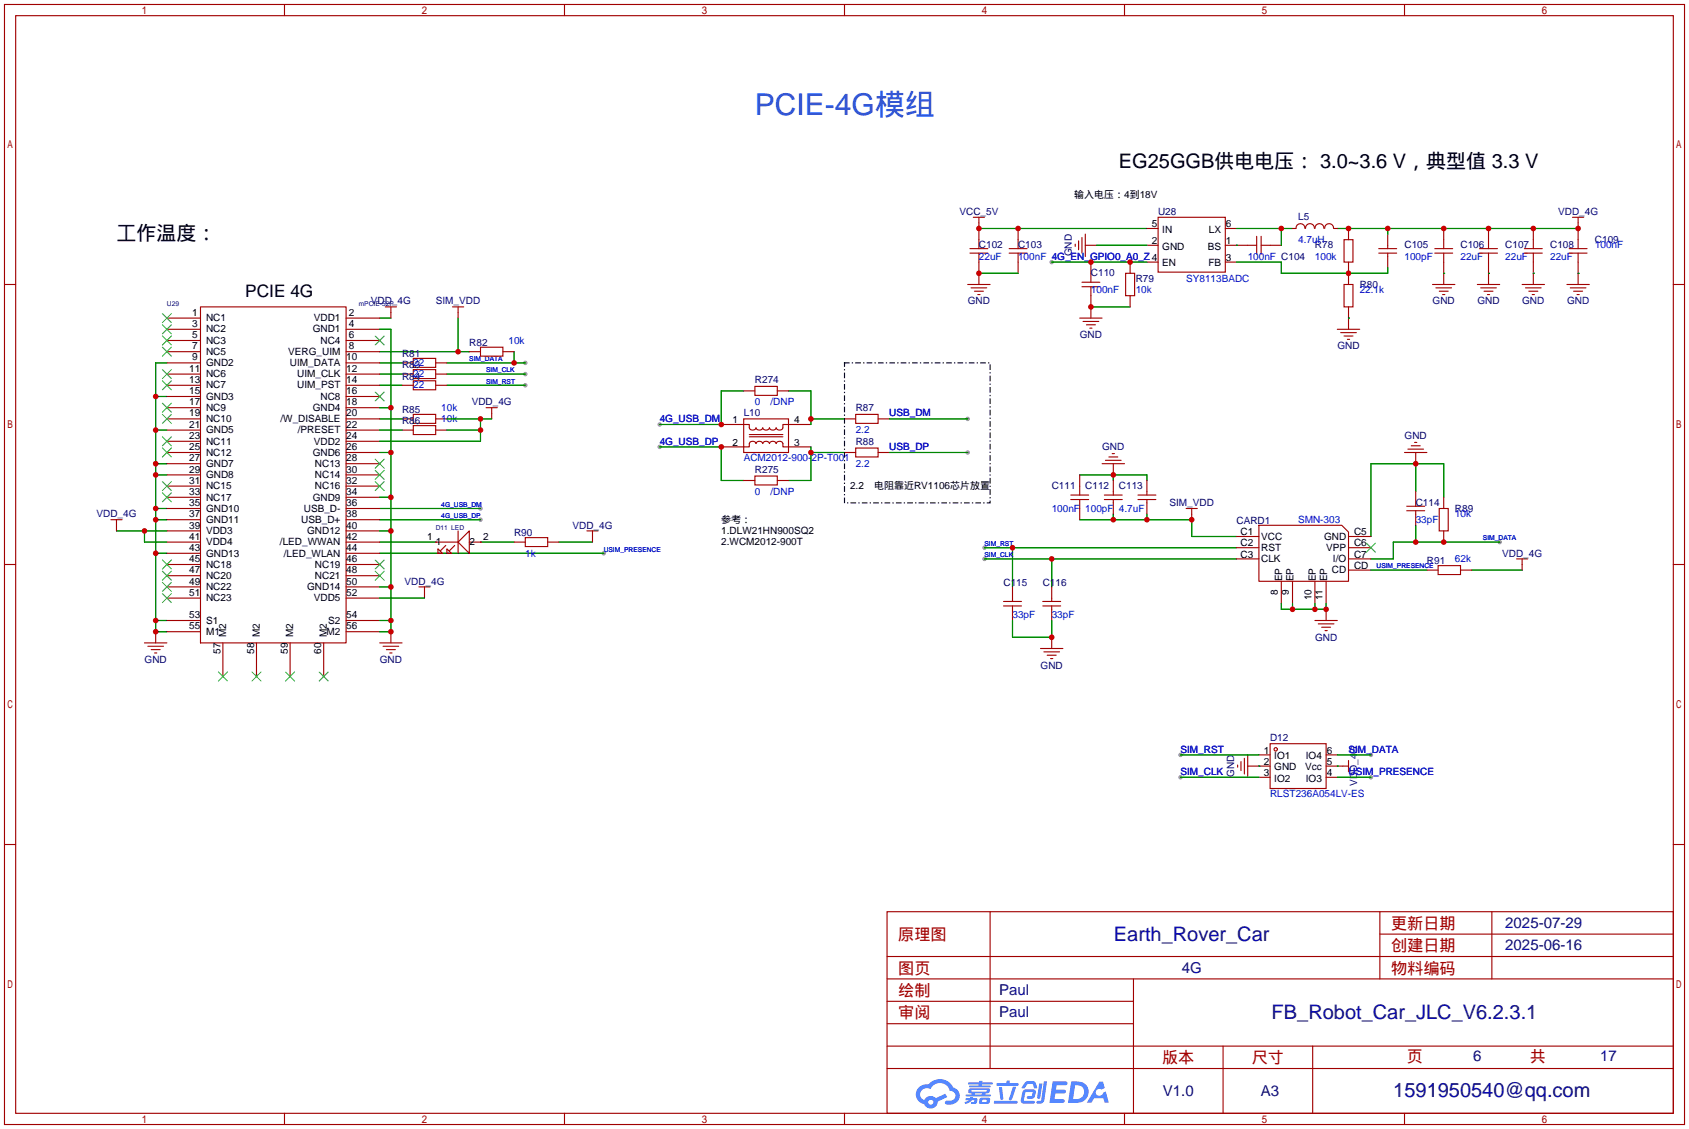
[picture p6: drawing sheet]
<svg xmlns="http://www.w3.org/2000/svg" width="383mm" height="256mm" viewBox="0 0 383 256" stroke-linecap="round" stroke-linejoin="round" font-family="sans-serif">
<g fill="#999">
<circle cx="119.1" cy="87.4" r=".51"/>
<circle cx="119.1" cy="84.8" r=".51"/>
<circle cx="109" cy="117.9" r=".51"/>
<circle cx="109" cy="115.3" r=".51"/>
<circle cx="119.1" cy="82.3" r=".51"/>
<circle cx="223.3" cy="124.2" r=".51"/>
<circle cx="340.1" cy="122.9" r=".51"/>
<circle cx="223.3" cy="126.7" r=".51"/>
<circle cx="136.9" cy="125.5" r=".51"/>
<circle cx="267.7" cy="171.2" r=".51"/>
<circle cx="267.7" cy="176.3" r=".51"/>
<circle cx="310.9" cy="171.2" r=".51"/>
<circle cx="310.9" cy="176.3" r=".51"/>
<circle cx="238.5" cy="59.4" r=".51"/>
<circle cx="149.6" cy="101.3" r=".51"/>
<circle cx="149.6" cy="96.3" r=".51"/>
<circle cx="219.5" cy="95" r=".51"/>
<circle cx="219.5" cy="102.6" r=".51"/>
</g>
<g fill="none" stroke="#a10000" stroke-width=".25">
<path d="M1 1h381v254h-381zM3.6 3.6h375.9v248.9h-375.9zM64.5 1v2.6M128 1v2.6M191.5 1v2.6M255 1v2.6M318.5 1v2.6M1 64.5h2.6M379.5 64.5h2.5M1 128h2.6M379.5 128h2.5M1 191.5h2.6"/>
<path d="M379.5 191.5h2.5M201.2 206.8h178.3v45.7h-178.3zM201.2 216.9h178.3M224.5 206.8v35.5M312.9 206.8v15.2M312.9 211.8h66.6M338.3 206.8v15.2M201.2 227.1h55.8M201.2 222h178.3M201.2 237.2h178.3M201.2 232.2h55.8M257 222v30.5"/>
<path d="M277.4 237.2v15.3M297.7 237.2v15.3M64.5 252.5v2.5M128 252.5v2.5M191.5 252.5v2.5M201.2 242.3h178.3M255 252.5v2.5M318.5 252.5v2.5"/>
</g>
<g fill="#5487ff">
<path d="M238.7 245.2h2.7a.48 .48 0 0 1 .7 .5 .48 .48 0 0 1-.7 .4h-1.8l-.1 1h1.9a.43 .43 0 0 1 .3 .5 .43 .43 0 0 1-.4 .4h-2l-.2 1.3h1.7a.45 .45 0 0 1 .6 .1 .45 .45 0 0 1-.1 .6l-3.3 .1z"/>
<path d="M249.3 245.3h.8l.4 1.4-.7 .4a.84 .84 0 0 0-1.2 .2 .84 .84 0 0 0 .3 1.2 .84 .84 0 0 0 1.2-.4l.1-.3 .6-.3 .7 2.6h-1l-.3-1.1h-2.1l-.6 1.1h-1z"/>
<path d="M235.7 245.7h.7l-.5 3.2a.36 .36 0 0 1-.4 .3 .36 .36 0 0 1-.3-.3z"/>
<path d="M236.7 245.2h.7l-.6 4.3a1.13 1.13 0 0 1-1.7 .6l.1-.4 .8-.1 .1-.1z"/>
<path d="M232.4 245.5l.6-.3h1.1a.77 .77 0 0 1 .8 .5l.3 .9-.1 .2h-.6l-.3-.9-.2-.1h-1l-.6 1h-.7z"/>
<path d="M232 247.4l.5-.4h1.7a.81 .81 0 0 1 .7 .5 .81 .81 0 0 1-.2 .9 .81 .81 0 0 1-.9 .8h-.6a.32 .32 0 0 1-.3-.4 .32 .32 0 0 1 .3-.3h.8l.2-.8h-1.6l-.4 1.9 2.2 .1a.32 .32 0 0 1 .3 .3 .32 .32 0 0 1-.4 .3h-2.2l-.5-.3-.1-.5z"/>
<path d="M225.4 249.6h5.1a.33 .33 0 0 1 .3 .4 .33 .33 0 0 1-.4 .3h-4.8l-.2-.2z"/>
<path d="M229.7 246.5h.7l-.6 2a.98 .98 0 0 1-.7 1l-.3-.3z"/>
<path d="M226.5 246.5h.7l.3 2.6a.34 .34 0 0 1-.3 .4 .34 .34 0 0 1-.3-.3z"/>
<path d="M226 245.6h2.2l.3-.5h.5l-.1 .5h1.8a.32 .32 0 0 1 .3 .4 .32 .32 0 0 1-.3 .2h-4.5l-.2-.1z"/>
<path d="M219 249h1l.1-.2h.6l-.1 .2 .9 .1 .1 .1-.1 1-1.3 .2v-.5h.7v-.4a.68 .68 0 0 0-.9 .4l-1.1 .5-.2-.5 1-.4h-.7z"/>
<path d="M219.6 245.5h2.4l.1-.4h.7v.4h2.1l.3 .2-.3 .2h-2.2l-.1 .3h1.8l.3 .2-.3 .2h-4.5l-.1-.4h2.1v-.3h-2.2l-.2-.1z"/>
<path d="M242.9 245.2l-.7 4.9h1.7a2.5 2.5 0 0 0 3-2.5 2.5 2.5 0 0 0-3.1-2.4zM243.8 246.1a1.65 1.65 0 0 1 2.1 1.7 1.65 1.65 0 0 1-2.2 1.5h-.4z"/>
<path d="M219.7 247l-.1 .8 .7 .1 .1 .3h-1.4l.1 .4h5.4l.2-.1-.2-.3h-1.1l.1-.3a.7 .7 0 0 0 .9-.2 .7 .7 0 0 0-.1-.9h-4.1zM220.3 247.2l3.5 .1-.2 .3h-3.2zM221.1 247.9h1.7l-.2 .3h-1.5z"/>
<path d="M222.2 249.1a1.05 1.05 0 0 0 0 1.2 2.91 2.91 0 0 0 2.1-.1 .98 .98 0 0 0 .1-1.2l-1.7-.1zM222.8 249.4h.8l.1 .3-.2 .2h-.8z"/>
<path d="M208.4 246.6a2.23 2.23 0 0 0-.6 2.3 2.23 2.23 0 0 0 1.8 1.5 1.58 1.58 0 0 0 1.7 1 1.58 1.58 0 0 0 1.3-1.6l2.2-1-.5-.8-2.1 1a1.65 1.65 0 0 0-2.6 .5 1.47 1.47 0 0 1-.7-2.1 1.47 1.47 0 0 1 2.2-.4 2.3 2.3 0 0 1 2.3-1.4 2.3 2.3 0 0 1 2 1.8 1.12 1.12 0 0 1 1.3 1 1.12 1.12 0 0 1-1.1 1.2h-.7a.45 .45 0 0 0-.6 .4 .45 .45 0 0 0 .4 .5 2.21 2.21 0 0 0 2.3-.6 2.21 2.21 0 0 0 .5-2.2 2.13 2.13 0 0 0-1.4-1.1 3.3 3.3 0 0 0-5.5-.7l-1.2 .1zM210.5 250a.6 .6 0 0 1 1.2 0 .6 .6 0 0 1-1.2 0z"/>
</g>
<g fill="none" stroke="#008700" stroke-width=".25">
<path d="M222 51.8h38.1M238.5 59.4h21.6M248.7 55.6h11.4M280.4 55.6h.1M280.4 59.4h10.2v2.6h24.1v-1.3M280.4 51.8h12.7M290.6 51.8v3.8M303.3 51.8h54.6M314.7 51.8v1.3M86.1 74.7h2.5v68.6h-2.5M86.1 72.1h2.5M86.1 79.8h20.3"/>
<path d="M103.9 72.1v7.7M116.6 79.8v2.5M222 62h8.9M247.4 69.6h8.9M305.8 72.1h.1M327.4 62h.1M337.6 62h.1M347.7 62h.1M357.9 62h.1M35.3 89.9h2.5M35.3 97.5h2.5M37.8 82.3h-2.5v61h2.5"/>
<path d="M86.1 82.3h5.1M86.1 97.5h5.1M86.1 87.4h5.1M86.1 84.8h5.1M86.1 95h5.1M86.1 92.5h2.5M101.3 82.3h17.8M101.3 97.5h7.7M101.3 87.4h17.8M101.3 84.8h17.8M101.3 95h10.2M109 95v5.1h-22.9"/>
<path d="M168.7 88.6h-5.1v7.7h-14M178.8 88.6h5.1v7.7M183.9 95h7.6M201.7 95h17.8M35.3 105.2h2.5M35.3 107.7h2.5M35.3 115.3h2.5M35.3 117.9h2.5M86.1 115.3h22.9M86.1 117.9h22.9M86.1 102.6h2.5M86.1 112.8h2.5"/>
<path d="M149.6 101.3h14v7.7h5.1M183.9 102.6h7.6M183.9 101.3v7.7h-5.1M201.7 102.6h17.8M244.9 107.7h15.2v1.3M244.9 117.9h25.4v3.8h10.1M252.5 107.7v1.3M252.5 116.6v1.3M260.1 116.6v1.3M321.1 105.2v6.3M321.1 119.1v3.8M327.4 112.8v-7.6h-16.5v16.5"/>
<path d="M26.4 120.4h11.4M32.8 120.4v2.5h5M35.3 125.5h2.5M86.1 125.5h50.8M86.1 122.9h12.7M86.1 120.4h2.5M86.1 135.6h10.2M86.1 133.1h2.5M109 122.9h7.6M126.7 122.9h7.7M223.3 124.2h57.1M223.3 126.7h57.1"/>
<path d="M229.6 124.2v8.9M238.5 126.7v6.4M290.6 136.9v1.3h10.1v-1.3M293.1 136.9v1.3M298.2 136.9v1.3M310.9 129.3h12.7M333.8 129.3h11.4M340.1 122.9h-24.1v3.8h-5.1M35.3 140.7h2.5M86.1 140.7h2.5M229.6 140.7v3.8h8.9v-3.8M267.7 171.2h17.8"/>
<path d="M267.7 176.3h17.8M285.5 173.7h.1M303.3 173.7h.1M303.3 171.2h7.6M303.3 176.3h7.6"/>
</g>
<g fill="none" stroke="#a10000" stroke-width=".25">
<path d="M220 57.4h4M220 56.4h4M220.7 49.3h2.6M222 49.3v7.1M222 57.4v7.1M228.9 57.4h4M228.9 56.4h4M230.9 51.8v4.6M230.9 57.4v4.6M243.8 55.4v.5M244.6 54.6v2M245.4 53.8v3.6"/>
<path d="M246.1 55.6h2.6M246.1 53.1v5.1M247.4 59.4v4.6M256.3 59.4v2.6M260.1 55.6h2.5M260.1 59.4h2.5M260.1 51.8h2.5M262.6 49.3h15.3v12.4h-15.3zM277.9 55.6h7.1M277.9 59.4h2.5M277.9 51.8h2.5M285 53.6v4.1"/>
<path d="M286 55.6h4.6M286 53.6v4.1M293.1 51.8h.8M293.9 51.8a1.01 1.01 0 0 1 1-1.1 1.01 1.01 0 0 1 1 1.1M296.1 51.8a1.01 1.01 0 0 1 1-1.1 1.01 1.01 0 0 1 1 1.1M298.2 51.8a1.01 1.01 0 0 1 1-1.1 1.01 1.01 0 0 1 1 1.1M300.4 51.8a1.01 1.01 0 0 1 1-1.1 1.01 1.01 0 0 1 1 1.1M302.5 51.8h.8M304.8 54.4h2v5h-2zM305.8 51.8v2.6M305.8 59.4v5.1M312.7 57.4h4"/>
<path d="M312.7 56.4h4M314.7 53.1v3.3M314.7 57.4v3.3M325.4 57.4h4M325.4 56.4h4M327.4 51.8v4.6M327.4 57.4v7.1M335.5 57.4h4.1M335.5 56.4h4.1M337.6 51.8v4.6M337.6 57.4v7.1M345.7 57.4h4.1"/>
<path d="M345.7 56.4h4.1M347.7 51.8v4.6M347.7 57.4v7.1M355.9 57.4h4M355.9 56.4h4M356.6 49.3h2.6M357.9 49.3v7.1M357.9 57.4v7.1M37.8 72.1h7.7M37.8 74.7h7.7M37.8 77.2h7.7M37.8 79.8h7.7"/>
<path d="M45.5 69.6h33v76.2h-33zM78.5 72.1h7.6M78.5 74.7h7.6M78.5 77.2h7.6M78.5 79.8h7.6M87.4 69.6h2.5M88.6 69.6v2.5M102.6 69.6h2.6M103.9 69.6v2.5M106.4 79.8h2.6M109 78.7h5v2.1h-5zM114 79.8h2.6"/>
<path d="M219.5 64.5h5M220.2 65.3h3.6M221 66h2M221.7 66.8h.5M244.9 72.1h5M245.4 65h4M245.4 64h4M245.6 72.9h3.6M246.4 73.7h2M247.1 74.4h.5M247.4 65v7.1M255.3 62h2v5.1h-2z"/>
<path d="M256.3 67.1v2.5M303.3 74.7h5.1M304 75.4h3.6M304.8 64.5h2v5.1h-2zM304.8 76.2h2M305.6 77h.5M305.8 69.6v5.1M324.9 64.5h5M325.6 65.3h3.6M326.4 66h2M327.2 66.8h.5M335 64.5h5.1"/>
<path d="M335.8 65.3h3.5M336.5 66h2.1M337.3 66.8h.5M345.2 64.5h5.1M345.9 65.3h3.6M346.7 66h2M347.5 66.8h.5M355.3 64.5h5.1M356.1 65.3h3.6M356.9 66h2M357.6 66.8h.5M37.8 82.3h7.7"/>
<path d="M37.8 84.8h7.7M37.8 87.4h7.7M37.8 89.9h7.7M37.8 92.5h7.7M37.8 95h7.7M37.8 97.5h7.7M78.5 82.3h7.6M78.5 84.8h7.6M78.5 87.4h7.6M78.5 89.9h7.6M78.5 92.5h7.6M78.5 95h7.6"/>
<path d="M78.5 97.5h7.6M91.2 82.3h2.5M91.2 84.8h2.5M91.2 87.4h2.5M91.2 95h2.5M91.2 97.5h2.5M93.7 94h5.1v2h-5.1zM93.7 96.5h5.1v2.1h-5.1zM93.7 81.3h5.1v2h-5.1zM93.7 83.8h5.1v2.1h-5.1zM93.7 86.4h5.1v2h-5.1zM98.8 82.3h2.5"/>
<path d="M98.8 84.8h2.5M98.8 87.4h2.5M98.8 95h2.5M98.8 97.5h2.5M110.2 92.5h2.6M111.5 92.5v2.5M163.6 96.3h6.3v.7a.82 .82 0 0 0 .8 .5 .82 .82 0 0 0 .7-.5 .82 .82 0 0 0 .8 .5 .82 .82 0 0 0 .8-.5 .82 .82 0 0 0 .7 .5 .82 .82 0 0 0 .8-.5 .82 .82 0 0 0 .8 .5 .82 .82 0 0 0 .7-.5 .82 .82 0 0 0 .8 .5 .82 .82 0 0 0 .7-.5v-.7h6.4M168.7 95h10.1v7.6h-10.1zM168.7 88.6h2.5M169.9 98.6h7.6M169.9 99.1h7.6M171.2 87.6h5.1v2.1h-5.1z"/>
<path d="M176.3 88.6h2.5M191.5 95h2.6M194.1 94h5v2h-5zM199.1 95h2.6M25.1 117.9h2.6M26.4 117.9v2.5M37.8 102.6h7.7M37.8 100.1h7.7M37.8 105.2h7.7M37.8 107.7h7.7M37.8 110.2h7.7M37.8 112.8h7.7"/>
<path d="M37.8 115.3h7.7M37.8 117.9h7.7M78.5 102.6h7.6M78.5 100.1h7.6M78.5 105.2h7.6M78.5 107.7h7.6M78.5 110.2h7.6M78.5 112.8h7.6M78.5 115.3h7.6M78.5 117.9h7.6M163.6 101.3h6.3v-.7a.82 .82 0 0 1 .8-.5 .82 .82 0 0 1 .7 .5 .82 .82 0 0 1 .8-.5 .82 .82 0 0 1 .8 .5 .82 .82 0 0 1 .7-.5 .82 .82 0 0 1 .8 .5 .82 .82 0 0 1 .8-.5 .82 .82 0 0 1 .7 .5 .82 .82 0 0 1 .8-.5 .82 .82 0 0 1 .7 .5v.7h6.4M168.7 109h2.5"/>
<path d="M171.2 108h5.1v2h-5.1zM176.3 109h2.5M191.5 102.6h2.6M194.1 101.6h5v2h-5zM199.1 102.6h2.6M242.8 113.3h4.1M242.8 112.3h4.1M244.9 107.7v4.6M244.9 113.3v4.6M249.9 105.2h5.1M250.4 113.3h4.1M250.4 112.3h4.1"/>
<path d="M250.7 104.4h3.6M251.5 103.6h2M252.2 102.9h.5M252.5 105.2v2.5M252.5 109v3.3M252.5 113.3v3.3M258.1 113.3h4M258.1 112.3h4M260.1 109v3.3M260.1 113.3v3.3M269 115.3h2.5M270.3 115.3v2.6"/>
<path d="M285.5 119.1h18.8l1.5 1.6v11.1h-20.3zM318.5 102.6h5.1M319 115.8h4.1M319 114.8h4.1M319.3 101.9h3.5M320 101.1h2.1M320.8 100.3h.5M321.1 102.6v2.6M321.1 111.5v3.3M321.1 115.8v3.3M326.4 115.3h2v5.1h-2zM327.4 112.8v2.5"/>
<path d="M37.8 122.9h7.7M37.8 120.4h7.7M37.8 125.5h7.7M37.8 128h7.7M37.8 130.6h7.7M37.8 133.1h7.7M37.8 135.6h7.7M78.5 122.9h7.6M78.5 120.4h7.6M78.5 125.5h7.6M78.5 128h7.6M78.5 130.6h7.6"/>
<path d="M78.5 133.1h7.6M78.5 135.6h7.6M95 133.1h2.5M96.3 133.1v2.5M98.8 122.9h.1M98.8 122.9h5.1M99.3 124.5l1 1h-1zM101.1 123.7l-1.3 1.3M101.3 124.5l1.1 1h-1.1zM103.1 123.7l-1.2 1.3M103.9 120.4v5.1M106.4 120.4v5.1l-2.5-2.6z"/>
<path d="M106.4 122.9h2.6M109 122.9h.1M116.6 122.9h2.5M119.1 121.9h5.1v2.1h-5.1zM124.2 122.9h2.5M133.1 120.4h2.5M134.4 120.4v2.5M227.6 137.4h4M227.6 136.4h4M229.6 133.1v3.3M229.6 137.4v3.3M236.5 137.4h4"/>
<path d="M236.5 136.4h4M238.5 133.1v3.3M238.5 137.4v3.3M280.4 121.7h5.1M280.4 124.2h5.1M280.4 126.7h5.1M290.6 131.8v5.1M293.1 131.8v5.1M298.2 131.8v5.1M300.7 131.8v5.1M300.7 138.2v2.5M305.8 121.7h5.1"/>
<path d="M305.8 124.2h5.1M305.8 126.7h5.1M305.8 129.3h5.1M323.6 129.3h2.5M326.1 128.3h5.1v2h-5.1zM327.4 120.4v2.5M331.2 129.3h2.6M343.9 126.7h2.6M345.2 126.7v2.6M32.8 145.8h5M33.5 146.6h3.6M34.3 147.3h2"/>
<path d="M35.1 148.1h.5M35.3 143.3v2.5M37.8 140.7h7.7M37.8 143.3h7.7M50.5 145.8v7.6M58.2 145.8v7.6M65.8 145.8v7.6M73.4 145.8v7.6M78.5 140.7h7.6M78.5 143.3h7.6M86.1 145.8h5.1M86.9 146.6h3.5"/>
<path d="M87.6 147.3h2.1M88.4 148.1h.5M88.6 143.3v2.5M236 147.1h5M236.7 147.8h3.6M237.5 148.6h2M238.3 149.4h.5M238.5 144.5v2.6M298.2 140.7h5.1M299 141.5h3.5M299.7 142.2h2.1M300.5 143h.5"/>
<path d="M280.7 173.5v.5M281.4 172.7v2.1M282.2 172v3.5M283 173.7h5M283 171.2v5.1M285.5 171.2h2.5M285.5 176.3h2.5M288 168.7h12.7v10.1h-12.7zM300.7 171.2h2.6M300.7 173.7h5.1M300.7 176.3h2.6M305.8 172.5v2.5"/>
<circle cx="289.3" cy="169.9" r=".38"/>
</g>
<g fill="none" stroke="#3c3" stroke-width=".25">
<path d="M36.8 71.1l2.1 2.1M36.8 73.7l2.1 2M36.8 76.2l2.1 2M36.8 78.7l2.1 2.1M38.9 71.1l-2.1 2.1M38.9 73.7l-2.1 2M38.9 76.2l-2.1 2M38.9 78.7l-2.1 2.1M85.1 76.2l2 2M87.1 76.2l-2 2M36.8 83.8l2.1 2.1M36.8 86.4l2.1 2"/>
<path d="M36.8 91.4l2.1 2.1M36.8 94l2.1 2M36.8 99.1l2.1 2M38.9 83.8l-2.1 2.1M38.9 86.4l-2.1 2M38.9 91.4l-2.1 2.1M38.9 94l-2.1 2M38.9 99.1l-2.1 2M85.1 88.9l2 2M87.1 88.9l-2 2M36.8 101.6l2.1 2M36.8 109.2l2.1 2.1"/>
<path d="M36.8 111.8l2.1 2M38.9 101.6l-2.1 2M38.9 109.2l-2.1 2.1M38.9 111.8l-2.1 2M85.1 104.1l2 2.1M85.1 106.7l2 2M85.1 109.2l2 2.1M87.1 104.1l-2 2.1M87.1 106.7l-2 2M87.1 109.2l-2 2.1M36.8 127l2.1 2M36.8 129.5l2.1 2.1"/>
<path d="M36.8 132.1l2.1 2M36.8 134.6l2.1 2.1M38.9 127l-2.1 2M38.9 129.5l-2.1 2.1M38.9 132.1l-2.1 2M38.9 134.6l-2.1 2.1M85.1 127l2 2M85.1 129.5l2 2.1M87.1 127l-2 2M87.1 129.5l-2 2.1M309.9 123.2l2 2M311.9 123.2l-2 2"/>
<path d="M49.5 152.4l2.1 2M51.6 152.4l-2.1 2M57.1 152.4l2.1 2M59.2 152.4l-2.1 2M64.8 152.4l2 2M66.8 152.4l-2 2M72.4 152.4l2 2M74.4 152.4l-2 2"/>
</g>
<path d="M191.5 82.3h33v31.7h-33z" fill="none" stroke="#000" stroke-width=".25" stroke-dasharray="1 .8 0 .8"/>
<g fill="#c00">
<circle cx="35.3" cy="89.9" r=".63"/>
<circle cx="35.3" cy="97.5" r=".63"/>
<circle cx="35.3" cy="105.2" r=".63"/>
<circle cx="35.3" cy="107.7" r=".63"/>
<circle cx="35.3" cy="115.3" r=".63"/>
<circle cx="35.3" cy="117.9" r=".63"/>
<circle cx="35.3" cy="125.5" r=".63"/>
<circle cx="35.3" cy="140.7" r=".63"/>
<circle cx="35.3" cy="143.3" r=".63"/>
<circle cx="32.8" cy="120.4" r=".63"/>
<circle cx="103.9" cy="79.8" r=".63"/>
<circle cx="116.6" cy="82.3" r=".63"/>
<circle cx="229.6" cy="124.2" r=".63"/>
<circle cx="321.1" cy="122.9" r=".63"/>
<circle cx="327.4" cy="122.9" r=".63"/>
<circle cx="270.3" cy="117.9" r=".63"/>
<circle cx="252.5" cy="117.9" r=".63"/>
<circle cx="260.1" cy="117.9" r=".63"/>
<circle cx="238.5" cy="126.7" r=".63"/>
<circle cx="252.5" cy="107.7" r=".63"/>
<circle cx="321.1" cy="105.2" r=".63"/>
<circle cx="293.1" cy="138.2" r=".63"/>
<circle cx="298.2" cy="138.2" r=".63"/>
<circle cx="300.7" cy="138.2" r=".63"/>
<circle cx="222" cy="62" r=".63"/>
<circle cx="222" cy="51.8" r=".63"/>
<circle cx="230.9" cy="51.8" r=".63"/>
<circle cx="247.4" cy="69.6" r=".63"/>
<circle cx="290.6" cy="51.8" r=".63"/>
<circle cx="305.8" cy="62" r=".63"/>
<circle cx="347.7" cy="51.8" r=".63"/>
<circle cx="357.9" cy="51.8" r=".63"/>
<circle cx="314.7" cy="51.8" r=".63"/>
<circle cx="327.4" cy="51.8" r=".63"/>
<circle cx="337.6" cy="51.8" r=".63"/>
<circle cx="305.8" cy="51.8" r=".63"/>
<circle cx="88.6" cy="92.5" r=".63"/>
<circle cx="88.6" cy="102.6" r=".63"/>
<circle cx="88.6" cy="112.8" r=".63"/>
<circle cx="88.6" cy="120.4" r=".63"/>
<circle cx="88.6" cy="133.1" r=".63"/>
<circle cx="88.6" cy="140.7" r=".63"/>
<circle cx="88.6" cy="143.3" r=".63"/>
<circle cx="109" cy="95" r=".63"/>
<circle cx="109" cy="97.5" r=".63"/>
<circle cx="238.5" cy="144.5" r=".63"/>
<circle cx="247.4" cy="59.4" r=".63"/>
<circle cx="256.3" cy="59.4" r=".63"/>
<circle cx="163.6" cy="101.3" r=".63"/>
<circle cx="163.6" cy="96.3" r=".63"/>
<circle cx="183.9" cy="95" r=".63"/>
<circle cx="183.9" cy="102.6" r=".63"/>
</g>
<text font-size="6.8" fill="#06c" x="171.2" y="26.1">PCIE-4G模组</text>
<g font-size="4.5">
<text x="253.7" y="38">EG25GGB供电电压： 3.0~3.6 V，典型值 3.3 V</text>
<text x="26.4" y="54.5">工作温度：</text>
</g>
<g font-size="4.5" fill="#000080">
<text x="252.6" y="213.3">Earth_Rover_Car</text>
<text x="288.4" y="231.1">FB_Robot_Car_JLC_V6.2.3.1</text>
<text x="316" y="248.8">1591950540@qq.com</text>
</g>
<text font-size="3.9" x="55.6" y="67.4">PCIE 4G</text>
<g font-size="3.7" fill="#a00000">
<text x="203.7" y="213.2">原理图</text>
<text x="315.5" y="215.7">创建日期</text>
<text x="315.5" y="210.6">更新日期</text>
<text x="203.7" y="220.8">图页</text>
<text x="315.5" y="220.8">物料编码</text>
<text x="203.7" y="225.9">绘制</text>
<text x="203.7" y="230.9">审阅</text>
<text x="263.5" y="241.1">版本</text>
<text x="283.9" y="241.1">尺寸</text>
<text x="319" y="240.8">页</text>
<text x="347" y="240.8">共</text>
</g>
<g font-size="3.4" fill="#000080">
<text x="341.4" y="210.4">2025-07-29</text>
<text x="341.4" y="215.5">2025-06-16</text>
<text x="268" y="220.5">4G</text>
<text x="226.6" y="225.6">Paul</text>
<text x="226.6" y="230.7">Paul</text>
<text x="334.1" y="240.6">6</text>
<text x="362.9" y="240.6">17</text>
<text x="263.7" y="248.5">V1.0</text>
<text x="286" y="248.5">A3</text>
</g>
<g font-size="2.3">
<text x="243.6" y="44.9">输入电压：4到18V</text>
<text x="261.2" y="51.5">5</text>
<text x="263.6" y="52.8">IN</text>
<text x="274.2" y="52.8">LX</text>
<text x="278" y="51.5">6</text>
<text x="261.2" y="55.3">2</text>
<text x="263.6" y="56.6">GND</text>
<text x="273.9" y="56.6">BS</text>
<text x="278" y="55.3">1</text>
<text x="278" y="59.1">3</text>
<text x="263.6" y="60.4">EN</text>
<text x="274" y="60.4">FB</text>
<text x="43.6" y="71.6">1</text>
<text x="79.1" y="71.6">2</text>
<text x="43.6" y="74.1">3</text>
<text x="43.6" y="76.7">5</text>
<text x="46.7" y="72.9">NC1</text>
<text x="46.7" y="75.4">NC2</text>
<text x="46.7" y="77.9">NC3</text>
<text x="70.9" y="75.4">GND1</text>
<text x="71.2" y="72.9">VDD1</text>
<text x="72.7" y="77.9">NC4</text>
<text x="79.1" y="74.1">4</text>
<text x="79.1" y="76.7">6</text>
<text x="43.6" y="79.2">7</text>
<text x="43.6" y="81.8">9</text>
<text x="46.7" y="80.5">NC5</text>
<text x="46.7" y="83">GND2</text>
<text x="65.4" y="80.5">VERG_UIM</text>
<text x="65.8" y="83">UIM_DATA</text>
<text x="78.5" y="81.8">10</text>
<text x="79.1" y="79.2">8</text>
<text x="42.9" y="84.3">11</text>
<text x="42.9" y="86.8">13</text>
<text x="42.9" y="89.4">15</text>
<text x="46.7" y="85.6">NC6</text>
<text x="46.7" y="88.1">NC7</text>
<text x="67.4" y="85.6">UIM_CLK</text>
<text x="67.4" y="88.1">UIM_PST</text>
<text x="78.5" y="84.3">12</text>
<text x="78.5" y="86.8">14</text>
<text x="78.5" y="89.4">16</text>
<text x="42.9" y="91.9">17</text>
<text x="42.9" y="94.5">19</text>
<text x="46.7" y="90.6">GND3</text>
<text x="46.7" y="93.2">NC9</text>
<text x="46.7" y="95.7">NC10</text>
<text x="63.6" y="95.7">/W_DISABLE</text>
<text x="70.9" y="93.2">GND4</text>
<text x="72.7" y="90.6">NC8</text>
<text x="78.5" y="91.9">18</text>
<text x="78.5" y="94.5">20</text>
<text x="166.1" y="96">1</text>
<text x="180.1" y="96">4</text>
<text x="42.9" y="97">21</text>
<text x="42.9" y="99.5">23</text>
<text x="46.7" y="98.3">GND5</text>
<text x="46.7" y="100.8">NC11</text>
<text x="67.5" y="98.3">/PRESET</text>
<text x="71.2" y="100.8">VDD2</text>
<text x="78.5" y="97">22</text>
<text x="78.5" y="99.5">24</text>
<text x="166.1" y="101">2</text>
<text x="180.1" y="101">3</text>
<text x="42.9" y="102.1">25</text>
<text x="42.9" y="104.6">27</text>
<text x="42.9" y="107.2">29</text>
<text x="46.7" y="103.3">NC12</text>
<text x="46.7" y="105.9">GND7</text>
<text x="70.9" y="103.3">GND6</text>
<text x="71.4" y="105.9">NC13</text>
<text x="78.5" y="102.1">26</text>
<text x="78.5" y="104.6">28</text>
<text x="78.5" y="107.2">30</text>
<text x="42.9" y="109.7">31</text>
<text x="42.9" y="112.2">33</text>
<text x="46.7" y="108.4">GND8</text>
<text x="46.7" y="111">NC15</text>
<text x="46.7" y="113.5">NC17</text>
<text x="70.9" y="113.5">GND9</text>
<text x="71.4" y="108.4">NC14</text>
<text x="71.4" y="111">NC16</text>
<text x="78.5" y="109.7">32</text>
<text x="78.5" y="112.2">34</text>
<text x="192.8" y="111">2.2Ω电阻靠近RV1106芯片放置</text>
<text x="42.9" y="114.8">35</text>
<text x="42.9" y="117.3">37</text>
<text x="42.9" y="119.9">39</text>
<text x="46.7" y="116">GND10</text>
<text x="46.7" y="118.6">GND11</text>
<text x="68.3" y="118.6">USB_D+</text>
<text x="68.9" y="116">USB_D-</text>
<text x="78.5" y="114.8">36</text>
<text x="78.5" y="117.3">38</text>
<text x="78.5" y="119.9">40</text>
<text x="163.6" y="118.6">参考：</text>
<text x="42.9" y="122.4">41</text>
<text x="42.9" y="124.9">43</text>
<text x="46.7" y="121.1">VDD3</text>
<text x="46.7" y="123.7">VDD4</text>
<text x="63.5" y="123.7">/LED_WWAN</text>
<text x="69.7" y="121.1">GND12</text>
<text x="78.5" y="122.4">42</text>
<text x="78.5" y="124.9">44</text>
<text x="96.9" y="122.4">1</text>
<text x="98.8" y="123.7">1</text>
<text x="106.4" y="123.7">2</text>
<text x="109.6" y="122.4">2</text>
<text x="163.6" y="121.1">1.DLW21HN900SQ2</text>
<text x="163.6" y="123.7">2.WCM2012-900T</text>
<text x="281.3" y="121.4">C1</text>
<text x="281.3" y="123.9">C2</text>
<text x="286" y="122.4">VCC</text>
<text x="286" y="124.9">RST</text>
<text x="300.3" y="122.4">GND</text>
<text x="300.8" y="124.9">VPP</text>
<text x="307.1" y="123.9">C6</text>
<text x="307.1" y="121.4">C5</text>
<text x="42.9" y="127.5">45</text>
<text x="42.9" y="130">47</text>
<text x="46.7" y="126.2">GND13</text>
<text x="46.7" y="128.7">NC18</text>
<text x="46.7" y="131.3">NC20</text>
<text x="64.4" y="126.2">/LED_WLAN</text>
<text x="71.4" y="128.7">NC19</text>
<text x="71.4" y="131.3">NC21</text>
<text x="78.5" y="127.5">46</text>
<text x="78.5" y="130">48</text>
<text x="281.3" y="126.4">C3</text>
<text x="286" y="127.5">CLK</text>
<text x="290.8" y="131.8" transform="rotate(-90 290.8 131.8)">EP</text>
<text x="293.3" y="131.8" transform="rotate(-90 293.3 131.8)">EP</text>
<text x="298.4" y="131.8" transform="rotate(-90 298.4 131.8)">EP</text>
<text x="301" y="131.8" transform="rotate(-90 301 131.8)">EP</text>
<text x="302" y="130">CD</text>
<text x="302.3" y="127.5">I/O</text>
<text x="307.1" y="126.4">C7</text>
<text x="307.1" y="129">CD</text>
<text x="42.9" y="132.6">49</text>
<text x="42.9" y="135.1">51</text>
<text x="46.7" y="133.8">NC22</text>
<text x="46.7" y="136.4">NC23</text>
<text x="69.7" y="133.8">GND14</text>
<text x="71.2" y="136.4">VDD5</text>
<text x="78.5" y="132.6">50</text>
<text x="78.5" y="135.1">52</text>
<text x="289.8" y="134.8" transform="rotate(-90 289.8 134.8)">8</text>
<text x="292.3" y="134.8" transform="rotate(-90 292.3 134.8)">9</text>
<text x="297.4" y="136.1" transform="rotate(-90 297.4 136.1)">10</text>
<text x="299.9" y="136.1" transform="rotate(-90 299.9 136.1)">11</text>
<text x="42.9" y="140.2">53</text>
<text x="42.9" y="142.7">55</text>
<text x="46.7" y="141.4">S1</text>
<text x="46.7" y="144">M1</text>
<text x="74.1" y="144">M2</text>
<text x="74.4" y="141.4">S2</text>
<text x="78.5" y="140.2">54</text>
<text x="78.5" y="142.7">56</text>
<text x="50" y="148.3" transform="rotate(-90 50 148.3)">57</text>
<text x="51.3" y="144.5" transform="rotate(-90 51.3 144.5)">M2</text>
<text x="57.6" y="148.3" transform="rotate(-90 57.6 148.3)">58</text>
<text x="58.9" y="144.5" transform="rotate(-90 58.9 144.5)">M2</text>
<text x="65.2" y="148.3" transform="rotate(-90 65.2 148.3)">59</text>
<text x="66.5" y="144.5" transform="rotate(-90 66.5 144.5)">M2</text>
<text x="72.9" y="148.3" transform="rotate(-90 72.9 148.3)">60</text>
<text x="74.1" y="144.5" transform="rotate(-90 74.1 144.5)">M2</text>
<text x="286.6" y="170.9">1</text>
<text x="286.6" y="173.4">2</text>
<text x="289" y="172.2">IO1</text>
<text x="296.1" y="172.2">IO4</text>
<text x="300.9" y="173.4">5</text>
<text x="300.9" y="170.9">6</text>
<text x="286.6" y="176">3</text>
<text x="289" y="174.7">GND</text>
<text x="289" y="177.2">IO2</text>
<text x="296" y="174.7">Vcc</text>
<text x="296.1" y="177.2">IO3</text>
<text x="300.9" y="176">4</text>
</g>
<g font-size="2.3" fill="#000080">
<text x="217.6" y="48.7">VCC_5V</text>
<text x="262.6" y="48.7">U28</text>
<text x="294.4" y="50">L5</text>
<text x="353.3" y="48.7">VDD_4G</text>
<text x="222" y="56.4">C102</text>
<text x="230.9" y="56.4">C103</text>
<text x="243" y="58.1" transform="rotate(-90 243 58.1)">GND</text>
<text x="298.2" y="56.4">R78</text>
<text x="318.5" y="56.4">C105</text>
<text x="331.2" y="56.4">C106</text>
<text x="341.4" y="56.4">C107</text>
<text x="351.5" y="56.4">C108</text>
<text x="361.7" y="55.1">C109</text>
<text x="247.4" y="62.7">C110</text>
<text x="257.6" y="64">R79</text>
<text x="308.4" y="65.2">R80</text>
<text x="84.1" y="69.1">VDD_4G</text>
<text x="98.8" y="69.1">SIM_VDD</text>
<text x="219.5" y="69.1">GND</text>
<text x="324.9" y="69.1">GND</text>
<text x="335" y="69.1">GND</text>
<text x="345.2" y="69.1">GND</text>
<text x="355.4" y="69.1">GND</text>
<text x="244.9" y="76.7">GND</text>
<text x="91.2" y="81">R81</text>
<text x="91.2" y="83.5">R83</text>
<text x="106.4" y="78.5">R82</text>
<text x="303.3" y="79.2">GND</text>
<text x="91.2" y="86.1">R84</text>
<text x="171.2" y="86.8">R274</text>
<text x="91.2" y="93.7">R85</text>
<text x="107" y="91.9">VDD_4G</text>
<text x="168.7" y="94.5">L10</text>
<text x="194.1" y="93.2">R87</text>
<text x="91.2" y="96.2">R86</text>
<text x="194.1" y="100.8">R88</text>
<text x="318.5" y="99.5">GND</text>
<text x="171.2" y="107.2">R275</text>
<text x="250" y="102.1">GND</text>
<text x="238.5" y="111">C111</text>
<text x="246.1" y="111">C112</text>
<text x="253.7" y="111">C113</text>
<text x="21.9" y="117.3">VDD_4G</text>
<text x="129.8" y="119.9">VDD_4G</text>
<text x="265.2" y="114.8">SIM_VDD</text>
<text x="280.4" y="118.8">CARD1</text>
<text x="321.1" y="114.8">C114</text>
<text x="329.9" y="116">R89</text>
<text x="116.6" y="121.6">R90</text>
<text x="323.6" y="128">R91</text>
<text x="340.6" y="126.2">VDD_4G</text>
<text x="91.7" y="132.6">VDD_4G</text>
<text x="227.6" y="132.8">C115</text>
<text x="236.5" y="132.8">C116</text>
<text x="298.2" y="145.3">GND</text>
<text x="32.8" y="150.3">GND</text>
<text x="86.1" y="150.3">GND</text>
<text x="236" y="151.6">GND</text>
<text x="288" y="168.1">D12</text>
<text x="279.9" y="176.3" transform="rotate(-90 279.9 176.3)">GND</text>
<text x="307.8" y="178.3" transform="rotate(-90 307.8 178.3)">VDD_4G</text>
</g>
<g font-size="2.3" fill="#00f">
<text x="222" y="58.9">22uF</text>
<text x="230.9" y="58.9">100nF 4G_EN_GPIO0_A0_Z 4</text>
<text x="283" y="58.9">100nF C104</text>
<text x="294.4" y="55.1">4.7uH</text>
<text x="298.2" y="58.9">100k</text>
<text x="318.5" y="58.9">100pF</text>
<text x="331.2" y="58.9">22uF</text>
<text x="341.4" y="58.9">22uF</text>
<text x="351.5" y="58.9">22uF</text>
<text x="361.7" y="56.4">100nF</text>
<text x="269" y="64">SY8113BADC</text>
<text x="247.4" y="66.5">100nF</text>
<text x="257.6" y="66.5">10k</text>
<text x="308.4" y="66.5">22.1k</text>
<text x="115.3" y="77.9">10k</text>
<text x="93.7" y="83">22</text>
<text x="93.7" y="85.6">22</text>
<text x="93.7" y="88.1">22</text>
<text x="100.1" y="93.2">10k</text>
<text x="100.1" y="95.7">10k</text>
<text x="149.6" y="95.7">4G_USB_DM</text>
<text x="171.2" y="91.9">0</text>
<text x="174.7" y="91.9">/DNP</text>
<text x="201.7" y="94.5">USB_DM</text>
<text x="149.6" y="100.8">4G_USB_DP</text>
<text x="194.1" y="98.3">2.2</text>
<text x="168.7" y="104.6">ACM2012-900-2P-T001</text>
<text x="194.1" y="105.9">2.2</text>
<text x="201.7" y="102.1">USB_DP</text>
<text x="171.2" y="112.2">0</text>
<text x="174.7" y="112.2">/DNP</text>
<text x="238.5" y="116">100nF</text>
<text x="246.1" y="116">100pF</text>
<text x="253.7" y="116">4.7uF</text>
<text x="294.4" y="118.6">SMN-303</text>
<text x="321.1" y="118.6">33pF</text>
<text x="329.9" y="117.3">10k</text>
<text x="119.1" y="126.2">1k</text>
<text x="329.9" y="127.5">62k</text>
<text x="229.6" y="140.2">33pF</text>
<text x="238.5" y="140.2">33pF</text>
<text x="267.7" y="170.7">SIM_RST</text>
<text x="305.8" y="170.7">SIM_DATA</text>
<text x="267.7" y="175.7">SIM_CLK</text>
<text x="305.8" y="175.7">USIM_PRESENCE</text>
<text x="288" y="180.8">RLST236A054LV-ES</text>
</g>
<g font-size="1.5" fill="#000080">
<text x="37.8" y="69.5">U29</text>
<text x="81.3" y="69.5">mPCIE-52P</text>
<text x="98.8" y="120.3">D11 LED</text>
</g>
<g font-size="1.5" fill="#00f">
<text x="106.4" y="81.9">SIM_DATA</text>
<text x="110.2" y="87">SIM_RST</text>
<text x="110.2" y="84.5">SIM_CLK</text>
<text x="100.1" y="117.5">4G_USB_DP</text>
<text x="100.1" y="115">4G_USB_DM</text>
<text x="136.9" y="125.1">USIM_PRESENCE</text>
<text x="223.3" y="123.8">SIM_RST</text>
<text x="336.3" y="122.6">SIM_DATA</text>
<text x="223.3" y="126.4">SIM_CLK</text>
<text x="312.2" y="128.9">USIM_PRESENCE</text>
</g>
</svg>
